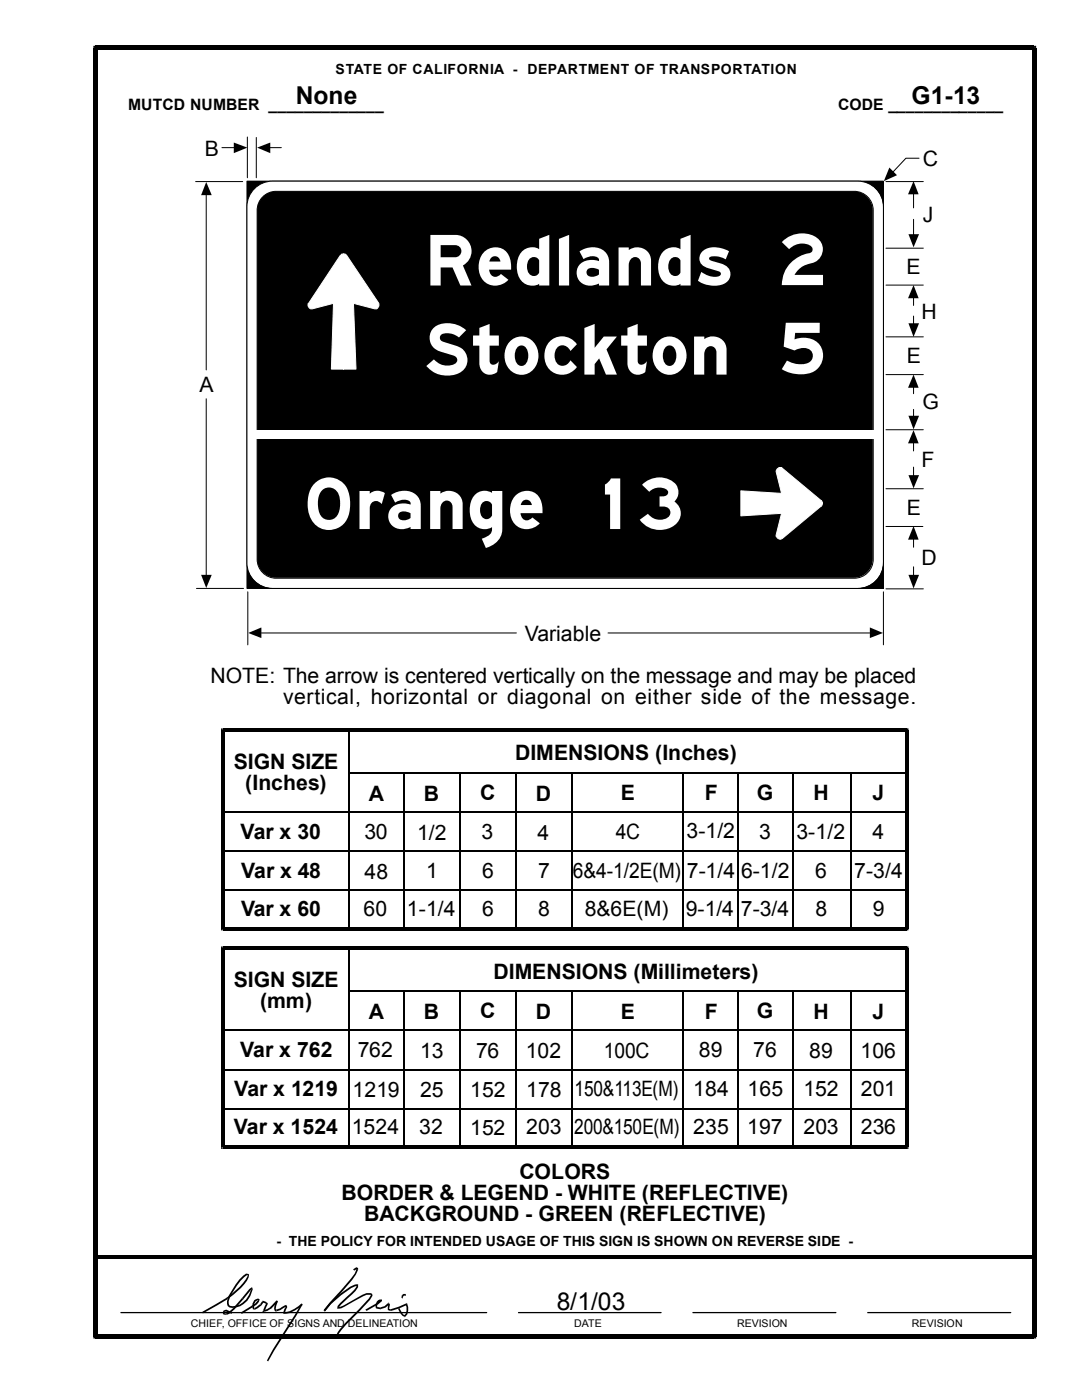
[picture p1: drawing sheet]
<svg xmlns="http://www.w3.org/2000/svg" width="216mm" height="279mm" viewBox="0 0 216 279" stroke-linecap="round" stroke-linejoin="round" font-family="sans-serif">
<path d="M18.6 9.1h.5v.9l.4-.4h-.9zM19 9.1h187.3v.9h-187.3zM206.3 9.1h.5v.5h-.9l.4 .4zM49.3 36.2h127v81.2h-127zM19 250.5h187.3v.7h-187.3zM18.6 9.6h.9v257.1h-.9zM19 266.3h187.3v.8h-187.3zM18.6 266.7h.9l-.5-.4v.8h-.4zM205.9 9.6h.9v257.1h-.9zM206.3 266.3l-.4 .4h.9v.4h-.5z" fill="#000"/>
<g fill="none" stroke="#000" stroke-width=".2">
<path d="M39 36.2h9.4M41.1 38.8v35M44.3 29.5h2.6M49.3 36.2h127v81.2h-127zM49.4 27.3v8.2M51.1 27.4v8.1M53.8 29.5h2.3M183.4 31.6h-2.6l-2.7 2.8M176.8 56.9h7.4M182.3 59.4v1.6M41.1 79.6v35.3M176.8 74.8h7.4"/>
<path d="M176.8 67.2h7.4M182.3 63.1v1.6M182.3 77.2v1.4M176.8 97.5h7.4M176.8 85.8h7.4M182.3 81.7v1.4M182.3 88.3v1.7M182.3 93.2v1.8M39.2 117.4h9.4M49.4 118.1v10.6M176.3 118.1v10.6M176.8 117.5h7.4"/>
<path d="M176.8 105.1h7.3M182.3 107.5v1.7M182.3 113.1v1.8M52 126.3h51M121.3 126.3h52.4"/>
</g>
<g fill="#000">
<path d="M41.1 36.3l1.1 2.6h-2.1z" fill-rule="evenodd"/>
<path d="M46.7 28.4l2.7 1.1-2.7 1.1z" fill-rule="evenodd"/>
<path d="M51.3 29.5l2.6-1.1v2.2z" fill-rule="evenodd"/>
<path d="M177.5 33.4l1.5 1.6-2.6 1.2z" fill-rule="evenodd"/>
<path d="M182.3 56.9l1 2.6h-2.1z" fill-rule="evenodd"/>
<path d="M182.3 74.8l1 2.6h-2.1z" fill-rule="evenodd"/>
<path d="M181.3 64.5h2.1l-1.1 2.7z" fill-rule="evenodd"/>
<path d="M181.3 94.8h2.1l-1.1 2.7z" fill-rule="evenodd"/>
<path d="M182.3 85.9l1 2.6h-2.1z" fill-rule="evenodd"/>
<path d="M181.3 83h2.1l-1.1 2.7z" fill-rule="evenodd"/>
<path d="M40.1 114.7h2.1l-1.1 2.6z" fill-rule="evenodd"/>
<path d="M181.3 114.7h2.1l-1.1 2.7z" fill-rule="evenodd"/>
<path d="M182.3 105l1 2.7h-2.1z" fill-rule="evenodd"/>
<path d="M49.5 126.3l2.7-1.1v2.1z" fill-rule="evenodd"/>
<path d="M173.6 125.2l2.6 1.1-2.6 1z" fill-rule="evenodd"/>
</g>
<path d="M50.5 38a5.1 5.1 0 0 1 3.9-1.8h116.7a5.1 5.1 0 0 1 5.1 5v71.1a5.1 5.1 0 0 1-5.1 5h-116.7a5.1 5.1 0 0 1-5.1-5v-71.1a5.1 5.1 0 0 1 1.2-3.2z" fill="#fff"/>
<path d="M50.5 38a5.1 5.1 0 0 1 3.9-1.8h116.8a5.1 5.1 0 0 1 5.1 5v71.2a5.1 5.1 0 0 1-5.1 5h-116.8a5.1 5.1 0 0 1-5.1-5v-71.2a5.1 5.1 0 0 1 1.2-3.2zM52.4 39.3a3.8 3.8 0 0 1 2.7-1.1h115.3a3.8 3.8 0 0 1 3.8 3.8v69.6a3.8 3.8 0 0 1-3.8 3.8h-115.3a3.8 3.8 0 0 1-3.8-3.8v-69.6a3.8 3.8 0 0 1 1.1-2.7z" fill="none" stroke="#000" stroke-width=".2"/>
<path d="M52.4 39.3a3.8 3.8 0 0 1 2.7-1.1h115.2a3.8 3.8 0 0 1 3.9 3.8v69.5a3.8 3.8 0 0 1-3.9 3.8h-115.2a3.8 3.8 0 0 1-3.8-3.8v-69.5a3.8 3.8 0 0 1 1.1-2.7z" fill="#000"/>
<path d="M50.5 85.9h124.6v1.7h-124.6z" fill="#fff"/>
<path d="M176.8 36.2h7.4M182.3 38.6v2.9M176.8 49.5h7.4M182.3 43.8v3.1" fill="none" stroke="#000" stroke-width=".2"/>
<g fill="#000">
<path d="M182.3 36.2l1 2.6h-2.1z" fill-rule="evenodd"/>
<path d="M181.3 46.7h2.1l-1.1 2.7z" fill-rule="evenodd"/>
</g>
<path d="M68.2 50.7h.7l.3 .3 6.3 9.5a.81 .81 0 0 1-.7 1.1l-4.3-1.1 .5 13.2h-4.9l.4-13.2-4.2 1.1a.74 .74 0 0 1-.7-.3 .74 .74 0 0 1 0-.8z" fill-rule="evenodd" fill="#fff"/>
<path d="M68.2 50.7h.7l.3 .3 6.3 9.5a.81 .81 0 0 1-.7 1.1l-4.3-1.1 .5 13.2h-4.9l.4-13.2-4.2 1.1a.74 .74 0 0 1-.7-.3 .74 .74 0 0 1 0-.8z" fill="none" stroke="#fff" stroke-width=".2"/>
<path d="M147.8 98l8.2 .5-1.1-4.4v-.3a.95 .95 0 0 1 1.1-.5l7.9 6.6 .2 .3a.73 .73 0 0 1-.4 .9l-7.6 6.3a.81 .81 0 0 1-1.2-.6l1.1-4.4-8.2 .6z" fill-rule="evenodd" fill="#fff"/>
<path d="M147.8 98l8.2 .5-1.1-4.4v-.3a.95 .95 0 0 1 1.1-.5l7.7 6.5a.76 .76 0 0 1 0 1.3l-7.6 6.3a.81 .81 0 0 1-1.2-.6l1.1-4.4-8.2 .6z" fill="none" stroke="#fff" stroke-width=".2"/>
<g fill="#000">
<path d="M44.1 145.4h.3v.7l.4-.4h-.7zM44.4 145.4h136.5v.6h-136.5zM180.9 145.4h.4v.3h-.7l.3 .3zM44.1 188.9h.3v.7l.4-.4h-.7zM44.1 145.7h.7v39.6h-.7zM44.4 185h136.5v.7h-136.5zM44.1 185.3h.7l-.4-.3v.7h-.3zM44.4 188.9h136.5v.7h-136.5zM180.6 145.7h.7v39.6h-.7zM180.9 188.9h.4v.3h-.7l.3 .4zM180.9 185l-.3 .3h.7v.4h-.4zM44.1 189.2h.7v39.7h-.7z"/>
<path d="M44.4 228.6h136.5v.7h-136.5zM44.1 228.9h.7l-.4-.3v.7h-.3zM180.6 189.2h.7v39.7h-.7zM180.9 228.6l-.3 .3h.7v.4h-.4zM49.4 254.3h.3a4.4 4.4 0 0 1-1.6 2.7l-2.6 2.2-.3-.2a13 13 0 0 0 4.2-4.2zM45.2 259l.3 .2zM45.1 262.1a8.5 8.5 0 0 0 3.2-3l.2 .2a7.2 7.2 0 0 1-3.2 3.1zM48.3 259.1l.2 .2zM47.8 255.4l1.3-1.2 .5 .1v.2l-.2-.1a10.1 10.1 0 0 0-3.8 5.3l.1 .7-.3 .1-.1-.8 .3-1.1zM49.4 254.3h.3h-.1v.2zM49.8 257.2l.5-.3 .2 .5h-.4l.2-.3-1.8 2.2-.2-.2zM50.1 257.3l.4 .1-.1 .1z"/>
<path d="M50.7 259.5l.7-.3 .2 .2-.6 .4-.3 .5v1.1l-.2-.1-.1-.4v-.7zM51.4 259.2l.2 .2h-.3l.3-.2zM52.3 259.7l.2-.1-.1 .3h.2zM52.5 259.6l.7 .2-.1 .4-.7-.3zM53.2 259.8l.1 .1-.3 .3zM53.3 259.9l.1 .4-.6 1.3-.3-.1 .5-1.3zM55.1 259.6l.4 .1-.4-.1 .3 .2zM55.1 259.6l.4 .1-.5 1.4 .2 .4-.3 .2-.2-.6zM70.4 253.3l.7-.4 .4 .2v.3h-.4v-.3l.1 .1-.5 .4zM71.3 256.3h.2v.2h-.4l.2 .1zM71.1 253.3l.4 .1-.5 .9-.7 1.1-5.4 6.3-.3-.2 5.4-6.3 .8-1zM71.1 253.3l.4 .1z"/>
<path d="M71.1 256.5h.4v.4a17.8 17.8 0 0 1-3.4 3.5l-.5 .6h-.3l.1-.4 .4-.5 2.9-2.7 .4-.6zM74 258.1l-.1 .3zM74 258.1l.3 .1v.4l-.5 .8-2 2.2a18.9 18.9 0 0 0-4.4 4.9l-.3-.1 .7-1.1 5.8-6.1 .4-.7zM75.8 259.3h.1l.1 .3zM75.2 259.8l.6-.5 .2 .3a1.08 1.08 0 0 0-.7 1.3h.6v.4l-.9-.2-.1-.8zM80.2 258.5l.2 .2-.1 .5-.2-.2zM80.2 258.5l.3-.3h.4l.1 .4h-.4l-.2 .1zM80.2 258.5l.2 .2zM40.4 261.8l4.8-2.8 .3 .2-5 2.9zM45.1 261.4l1.2 .5-.1 .3-1.2-.5zM45.1 261.4l-.1 .3zM44.6 261.5l.5-.1v.3l-.4 .2 .2 .2h.3v.3l-.7-.1v-.4z"/>
<path d="M45.1 262.1l.2 .3zM45.4 260.5l.2-.2 .1 .1zM45.6 260.3a1.82 1.82 0 0 0 2.2 0 4.5 4.5 0 0 0 2.3-3l.3 .2a4.1 4.1 0 0 1-4.6 3.4l-.4-.3zM48 262l2.2-1.4 .3 .3-2.2 1.3zM51.3 259.4l.3-.2 .2 .1-.2 .5-.4 .6-.7 .5-.3-.3 1.4-1.1zM50.2 260.6l.3 .3zM50.8 261l.1 .4h-.2zM50.8 261l1.1-.7 .3 .2-1.3 .9zM52.3 259.7l.3 .2-.4 .6-.3-.2zM51.9 260.3l.3 .2zM52.5 261.5l.3 .1-.1-.1v.3l-.4 .1zM52.7 261.5l1.4-.7 .1 .3-.9 .5-.6 .2z"/>
<path d="M55.1 259.6l.3 .2-1.2 1.3-.3-.2zM53.9 260.9l.2-.1 .1 .3zM55.1 261.4l.1 .3-.2 .1zM55.1 261.4l2-1 .1 .4-1.2 .7-.8 .2zM56.9 261.9l-.1 .3zM56.9 261.9a6.3 6.3 0 0 0 3.2-1.7l.3 .2a6.8 6.8 0 0 1-3.5 1.8zM57.1 260.4l.1 .2-.3 .1 .2 .1zM56.9 260.7l.3-.1 .1 .3-.5 1.3h-.2v-.4l.4-.9zM60.1 260.2l.3 .2zM60.1 260.2l.3 .1-1.3 2.3-4.4 7-1.2 2.1-.2-.2 1.1-2.2zM65.8 260l2-1.8 2-1.4 1.5-.5v.3l-.4 .1a18 18 0 0 0-6 5l-.3-.2zM64.6 261.5l.3 .2z"/>
<path d="M67.5 260.9v.3h-.2v-.2h.3zM67.5 260.9l1.1-.4 3.7-2.1 .9-.3h.8v.3h-.8l-.8 .3-4.3 2.4-.6 .1zM72.9 261.4l2.4-1.4 .6-.6 .3 .2h-.3v-.3h.3v.4l-.7 .6-2.3 1.3zM75.9 260.9l.8-.2 .7-.6 .2 .2-.6 .6-.5 .2-.6 .2zM75.9 260.9v.4zM77.6 259.9v.2l-.2 .2h.2l-.2-.2zM77.6 260.1l.2 .2-.2 .9 .4 .1-.1 .3-.5-.1v-1.2zM78 261.3l.1 .3h-.2zM78 261.3l3.1-1.2 .1 .3-1.5 .7-1.6 .5zM79.4 261.2l.3-.2 .7 1.3 .5 .3-.2 .2-.9-.8zM80.6 262.6h.3l-.2 .2 .1 .1 .1-.1zM81.1 260.1l.1-.1 .1 .3h-.4l.3 .1z"/>
<path d="M80.9 260.3h.4a2.32 2.32 0 0 1-.4 2.5l-.3-.2a1.89 1.89 0 0 0 .3-2.3z"/>
</g>
<g fill="none" stroke="#000" stroke-width=".34">
<path d="M69.6 154.3h111.2M69.6 145.6v39.7M80.7 154.3v31.1M91.8 154.3v31.1M103 154.3v31.1M114 154.3v31.1M136.3 154.3v31.1M147.2 154.2v31.1M158.3 154.3v31M169.8 154.3v31M44.4 162.1h136.4M44.4 169.8h136.4"/>
<path d="M44.4 177.6h136.4M69.6 197.9h111.4M69.6 189.1v39.8M80.7 197.9v31.1M91.8 197.9v31.1M103 197.9v31M114 197.9v31.1M136.3 198v30.9M147.2 197.8v31.1M158.3 197.8v31.1M169.8 197.8v31.1M44.4 205.7h136.6"/>
<path d="M44.4 213.4h136.6M44.4 221.2h136.6"/>
</g>
<path d="M24.1 262h73M103.5 262h28.4M138.3 262h28.5M173.1 262h28.6" fill="none" stroke="#000" stroke-width=".25"/>
<g font-size="15.2" fill="#fff">
<text x="84.7" y="57">Redlands 2</text>
<text x="84.7" y="74.8">Stockton 5</text>
<text x="60.5" y="105.6">Orange 13</text>
</g>
<g font-size="4.9">
<text x="59" y="20.7">None</text>
<text x="181.9" y="20.8">G1-13</text>
<text x="111.1" y="261.4">8/1/03</text>
</g>
<g font-size="4.2">
<text x="40.9" y="31.1">B</text>
<text x="184.1" y="33.2">C</text>
<text x="184.1" y="44.3">J</text>
<text x="180.8" y="54.8">E</text>
<text x="183.9" y="63.6">H</text>
<text x="180.9" y="72.5">E</text>
<text x="39.8" y="78.1">A</text>
<text x="184.1" y="81.6">G</text>
<text x="183.9" y="93.2">F</text>
<text x="180.9" y="102.8">E</text>
<text x="183.9" y="112.7">D</text>
<text x="104.7" y="128">Variable</text>
<text x="42" y="136.2">NOTE: The arrow is centered vertically on the message and may be placed</text>
<text x="56.5" y="140.5">vertical, horizontal or diagonal on either side of the message.</text>
<text x="46.7" y="153.5">SIGN SIZE</text>
<text x="102.8" y="151.7">DIMENSIONS (Inches)</text>
<text x="48.9" y="157.7">(Inches)</text>
<text x="73.6" y="159.8">A</text>
<text x="84.6" y="159.8">B</text>
<text x="95.8" y="159.7">C</text>
<text x="106.9" y="159.8">D</text>
<text x="123.9" y="159.7">E</text>
<text x="140.6" y="159.7">F</text>
<text x="151" y="159.6">G</text>
<text x="162.3" y="159.7">H</text>
<text x="174.1" y="159.7">J</text>
<text x="48" y="167.5">Var x 30</text>
<text x="72.7" y="167.5">30</text>
<text x="83.2" y="167.6">1/2</text>
<text x="96.1" y="167.5">3</text>
<text x="107.3" y="167.6">4</text>
<text x="122.9" y="167.5">4C</text>
<text x="137" y="167.3">3-1/2</text>
<text x="151.5" y="167.5">3</text>
<text x="158.9" y="167.5">3-1/2</text>
<text x="174.1" y="167.5">4</text>
<text x="48.1" y="175.2">Var x 48</text>
<text x="72.7" y="175.3">48</text>
<text x="85" y="175.3">1</text>
<text x="96.2" y="175.3">6</text>
<text x="107.4" y="175.3">7</text>
<text x="114.3" y="175.2">6&amp;4-1/2E(M)</text>
<text x="137.1" y="175.2">7-1/4</text>
<text x="147.9" y="175.2">6-1/2</text>
<text x="162.6" y="175.2">6</text>
<text x="170.4" y="175.2">7-3/4</text>
<text x="48.1" y="182.8">Var x 60</text>
<text x="72.6" y="182.8">60</text>
<text x="81.2" y="182.8">1-1/4</text>
<text x="96.2" y="182.9">6</text>
<text x="107.4" y="182.7">8</text>
<text x="116.7" y="182.8">8&amp;6E(M)</text>
<text x="136.8" y="182.7">9-1/4</text>
<text x="147.8" y="182.8">7-3/4</text>
<text x="162.7" y="182.7">8</text>
<text x="174.2" y="182.7">9</text>
<text x="46.7" y="197">SIGN SIZE</text>
<text x="98.5" y="195.3">DIMENSIONS (Millimeters)</text>
<text x="51.9" y="201.3">(mm)</text>
<text x="73.6" y="203.3">A</text>
<text x="84.6" y="203.3">B</text>
<text x="95.8" y="203.2">C</text>
<text x="106.9" y="203.4">D</text>
<text x="123.9" y="203.3">E</text>
<text x="140.6" y="203.3">F</text>
<text x="151" y="203.1">G</text>
<text x="162.3" y="203.3">H</text>
<text x="174.1" y="203.3">J</text>
<text x="47.9" y="211">Var x 762</text>
<text x="71.4" y="211">762</text>
<text x="83.8" y="211.1">13</text>
<text x="95" y="211.1">76</text>
<text x="104.9" y="211.1">102</text>
<text x="120.5" y="211.1">100C</text>
<text x="139.4" y="210.9">89</text>
<text x="150.3" y="211">76</text>
<text x="161.5" y="211.1">89</text>
<text x="171.7" y="211.1">106</text>
<text x="46.7" y="218.8">Var x 1219</text>
<text x="70.4" y="218.9">1219</text>
<text x="83.8" y="218.9">25</text>
<text x="93.8" y="218.9">152</text>
<text x="105" y="218.9">178</text>
<text x="114.6" y="218.8">150&amp;113E(M)</text>
<text x="138.3" y="218.8">184</text>
<text x="149.2" y="218.8">165</text>
<text x="160.4" y="218.8">152</text>
<text x="171.8" y="218.8">201</text>
<text x="46.7" y="226.4">Var x 1524</text>
<text x="70.2" y="226.4">1524</text>
<text x="83.7" y="226.4">32</text>
<text x="93.8" y="226.5">152</text>
<text x="105" y="226.3">203</text>
<text x="114.6" y="226.4">200&amp;150E(M)</text>
<text x="138.3" y="226.3">235</text>
<text x="149.1" y="226.4">197</text>
<text x="160.4" y="226.2">203</text>
<text x="171.8" y="226.2">236</text>
<text x="68.2" y="239.5">BORDER &amp; LEGEND - WHITE (REFLECTIVE)</text>
<text x="103.6" y="235.3">COLORS</text>
<text x="72.6" y="243.8">BACKGROUND - GREEN (REFLECTIVE)</text>
</g>
<g font-size="3.1">
<text x="25.6" y="21.9">MUTCD NUMBER _____________</text>
<text x="167.2" y="21.9">CODE _____________</text>
</g>
<g font-size="2.8">
<text x="67" y="14.7">STATE OF CALIFORNIA - DEPARTMENT OF TRANSPORTATION</text>
<text x="55.2" y="248.6">- THE POLICY FOR INTENDED USAGE OF THIS SIGN IS SHOWN ON REVERSE SIDE -</text>
</g>
<g font-size="2.1">
<text x="38.1" y="264.8">CHIEF, OFFICE OF SIGNS AND DELINEATION</text>
<text x="114.6" y="264.8">DATE</text>
<text x="147.1" y="264.8">REVISION</text>
<text x="181.9" y="264.8">REVISION</text>
</g>
</svg>
